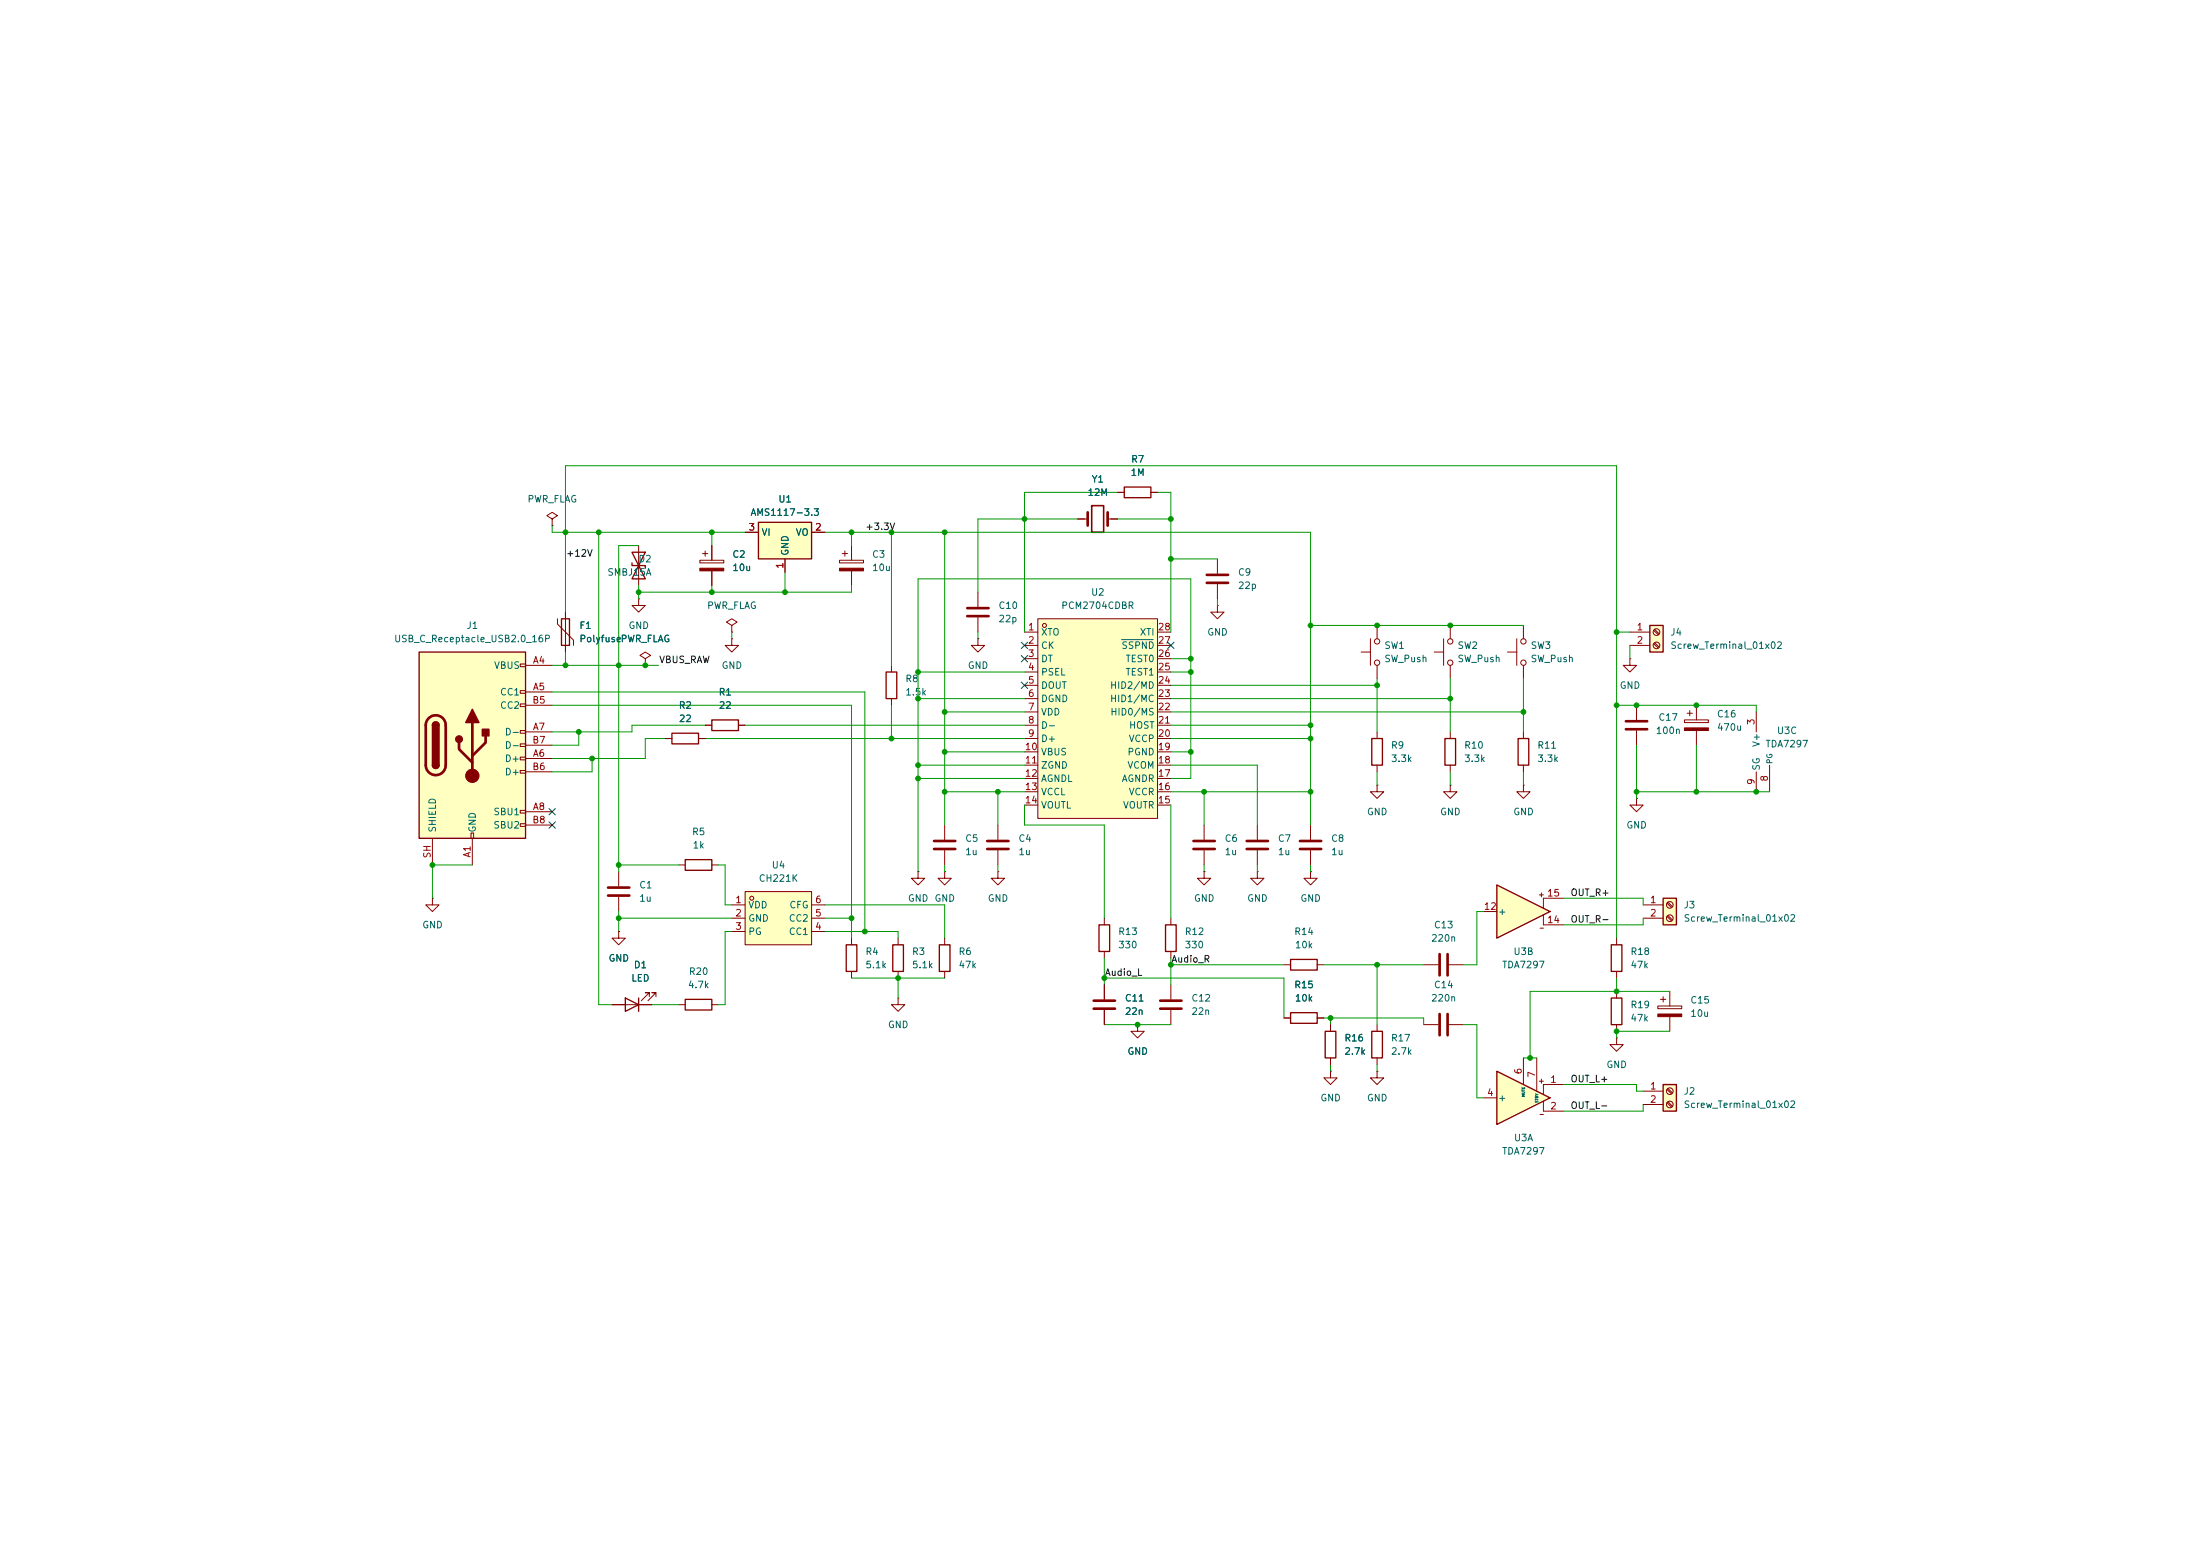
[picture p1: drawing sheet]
<svg xmlns="http://www.w3.org/2000/svg" width="420mm" height="297mm" viewBox="0 0 420 297" stroke-linecap="round" stroke-linejoin="round" font-family="sans-serif">
<path d="M161.5 180.3h2.1v5.1h-2.1zM261.9 196.9h2v5h-2z" fill="none" stroke="#840000" stroke-width=".25"/>
<path d="M82.5 171.5v1.2h1.3l-1.3 1.3-1.2-1.3h1.2M82.5 171.5h.1M162.6 179.1v1.2M162.6 185.4v1.3M262.9 195.6v1.3M271.8 195.6h2.8M276.6 195.6h2.8M262.9 201.9v1.3" fill="none" stroke="#840000" stroke-width=".19"/>
<path d="M274.8 193.5v4.1M276.4 193.5v4.1" fill="none" stroke="#840000" stroke-width=".51"/>
<path d="M285.7 204.5l10.2 5.1-10.2 5z" fill="#ffffc2"/>
<g fill="none" stroke="#840000" stroke-width=".19">
<path d="M205.7 99.1h1.9M211.5 99.1h1.9M186.7 113v2.8M186.7 117.9v2.8M232.4 115.6v1.2h1.3l-1.3 1.3-1.3-1.3h1.3M232.4 115.6h.1M186.7 121.9v1.3h1.3l-1.3 1.3-1.3-1.3h1.3M186.7 121.9h.1M180.3 157.5v2.8M180.3 162.3v2.8M254 195.6v1.3M308.6 198.1v1.3h1.3l-1.3 1.3-1.3-1.3h1.3"/>
<path d="M308.6 198.1h.1M254 204.5v1.2h1.3l-1.3 1.3-1.3-1.3h1.3M254 204.5h.1M254 201.9v1.3M262.9 204.5v1.2h1.3l-1.3 1.3-1.3-1.3h1.3M262.9 204.5h.1M283.2 209.6h2.5M290.8 201.9v5.1M293.4 201.9v6.4M293.9 206.4h.7M294 212.7h.6M294.3 206v.8"/>
<path d="M294.6 210.2v1.9h3.8M298.4 207h-3.8v1.9"/>
</g>
<path d="M253 196.9h2v5h-2zM285.7 204.5l10.2 5.1-10.2 5z" fill="none" stroke="#840000" stroke-width=".25"/>
<path d="M207.6 97.8v2.5M211.5 97.8v2.5M184.7 116.1h4M184.7 117.6h4M178.3 160.5h4.1M178.3 162.1h4.1" fill="none" stroke="#840000" stroke-width=".51"/>
<path d="M208.4 96.5h2.3v5.1h-2.3z" fill="none" stroke="#840000" stroke-width=".3"/>
<path d="M198.1 118.1h22.9v38.1h-22.9z" fill="#ffffc2"/>
<g fill="none" stroke="#840000" stroke-width=".19">
<path d="M198.1 118.1h22.9v38.1h-22.9zM232.4 106.7v2.8M232.4 111.5v2.8M262.9 119.4v2.5M195.6 120.7h2.5M195.6 123.2h2.5M195.6 125.7h2.5M195.6 128.3h2.5M195.6 130.8h2.5M195.6 133.4h2.5M195.6 135.9h2.5M195.6 138.4h2.5"/>
<path d="M221 120.7h2.5M221 123.2h2.5M221 125.7h2.5M221 128.3h2.5M221 130.8h2.5M221 133.4h2.5M221 135.9h2.5M221 138.4h2.5M259.8 124.5h1.8M261.6 121.9v5.1M262.9 127v2.5M262.9 139.7v1.3"/>
<path d="M195.6 141h2.5M195.6 143.5h2.5M195.6 146.1h2.5M195.6 148.6h2.5M195.6 151.1h2.5M195.6 153.7h2.5M221 141h2.5M221 143.5h2.5M221 146.1h2.5M221 148.6h2.5M221 151.1h2.5M221 153.7h2.5"/>
<path d="M262.9 149.9v1.2h1.3l-1.3 1.3-1.3-1.3h1.3M262.9 149.9h.1M262.9 146.1v1.2M276.9 149.9v1.2h1.2l-1.2 1.3-1.3-1.3h1.3M276.9 149.9h.1M290.8 149.9v1.2h1.3l-1.3 1.3-1.2-1.3h1.2M290.8 149.9h.1M118.1 177.8v1.3h1.3l-1.3 1.2-1.3-1.2h1.3M118.1 177.8h.1M118.1 166.4v2.8M118.1 171.2v2.8M129.5 165.1h1.3"/>
<path d="M135.9 165.1h1.3M308.6 179.1v1.2M116.8 191.8h7.7M124 190.2v-.7h-.8h.8l-1.6 1.5M125.2 190.2v-.7h-.7h.7l-1.5 1.5M129.5 191.8h1.3M135.9 191.8h1.3M308.6 185.4v1.3"/>
<circle cx="199.4" cy="119.4" r=".38"/>
<circle cx="262.9" cy="126.5" r=".51"/>
<circle cx="262.9" cy="122.4" r=".51"/>
</g>
<path d="M214.1 122.1h6" fill="none" stroke="#006464" stroke-width=".19"/>
<path d="M230.4 109.7h4M230.4 111.3h4M116.1 169.4h4M116.1 170.9h4" fill="none" stroke="#840000" stroke-width=".51"/>
<path d="M261.9 141h2v5.1h-2zM130.8 164.1h5.1v2h-5.1zM119.4 190.5l2.5 1.3-2.5 1.2zM121.9 190.5v2.5M130.8 190.8h5.1v2h-5.1zM307.6 180.3h2v5.1h-2z" fill="none" stroke="#840000" stroke-width=".25"/>
<path d="M285.7 168.9l10.2 5.1-10.2 5.1z" fill="#ffffc2"/>
<path d="M283.2 174h2.5M293.9 170.8h.7M294 177.2h.6M294.3 170.4v.8M294.6 174.6v1.9h3.8M298.4 171.5h-3.8v1.9M308.6 189.2v1.3M308.6 195.6v1.3" fill="none" stroke="#840000" stroke-width=".19"/>
<path d="M285.7 168.9l10.2 5.1-10.2 5.1zM307.6 190.5h2v5.1h-2z" fill="none" stroke="#840000" stroke-width=".25"/>
<path d="M317.5 207h2.5v5.1h-2.5z" fill="#ffffc2"/>
<path d="M317.5 207h2.5v5.1h-2.5z" fill="none" stroke="#840000" stroke-width=".25"/>
<g fill="none" stroke="#840000" stroke-width=".19">
<path d="M313.7 208.3h3.8M313.7 210.8h3.8M318.2 207.9l.9 .9M318.2 210.5l.9 .8M318.4 207.8l.9 .8M318.4 210.3l.9 .9"/>
<circle cx="318.8" cy="210.8" r=".63"/>
<circle cx="318.8" cy="208.3" r=".63"/>
</g>
<path d="M80 124.5h20.3v35.5h-20.3z" fill="#ffffc2"/>
<g fill="none" stroke="#840000" stroke-width=".19">
<path d="M99.3 126.7h1v.6h-1zM99.3 131.8h1v.5h-1zM99.3 134.4h1v.5h-1zM99.3 139.4h1v.6h-1zM100.3 127h5.1M100.3 132.1h5.1M100.3 139.7h5.1M100.3 134.6h5.1M335.3 135.9v3.8M89.9 159h.5v1h-.5zM99.3 142h1v.5h-1zM99.3 144.5h1v.5h-1z"/>
<path d="M99.3 147.1h1v.5h-1zM99.3 154.7h1v.5h-1zM99.3 157.2h1v.5h-1zM100.3 144.8h5.1M100.3 154.9h5.1M100.3 147.3h5.1M100.3 142.2h5.1M100.3 157.5h5.1M312.4 152.4v1.3h1.3l-1.3 1.2-1.3-1.2h1.3M312.4 152.4h.1M335.3 147.3v3.8M337.8 146.1v5"/>
<path d="M82.5 160v5.1M90.2 160v5.1M316.5 192h4.6v.5h-4.6zM317 190.8h1M317.5 190.2v1.1M318.8 189.2v2.8M318.8 194.1v2.8"/>
</g>
<path d="M80 124.5h20.3v35.5h-20.3zM82.5 138.4a.64 .64 0 0 1 .7-.6 .64 .64 0 0 1 .6 .6M82.5 146.1a.64 .64 0 0 0 .7 .6 .64 .64 0 0 0 .6-.6" fill="none" stroke="#840000" stroke-width=".25"/>
<path d="M81.8 137.1a1.9 1.9 0 0 1 2.1-.4 1.9 1.9 0 0 1 1.2 1.7v7.7a1.91 1.91 0 0 1-1.9 1.8 1.91 1.91 0 0 1-1.9-1.8v-7.8l.2-.7zM90.2 137.9v10.2M87.6 141.7v1.3l2.6 2.5M92.7 140.5v1.2l-2.5 2.6" fill="none" stroke="#840000" stroke-width=".51"/>
<g fill="#840000" stroke="#840000" stroke-width=".25">
<path d="M82.5 138.4h1.3v7.7h-1.3z"/>
<path d="M82.7 138a.64 .64 0 0 1 .7-.2 .64 .64 0 0 1 .4 .6h-1.3z"/>
<path d="M82.5 146.1h1.3a.64 .64 0 0 1-.6 .6 .64 .64 0 0 1-.7-.6z"/>
<path d="M90.2 135.4l1.2 2.5h-2.5z"/>
<path d="M92.1 139.2h1.2v1.3h-1.2z"/>
<circle cx="87.6" cy="141.1" r=".63"/>
</g>
<g fill="#840000" stroke="#840000" stroke-width=".19">
<path d="M316.5 193.5h4.6v.6h-4.6z"/>
<circle cx="90.2" cy="148.1" r="1.27"/>
</g>
<path d="M317.5 171.5h2.5v5h-2.5z" fill="#ffffc2"/>
<path d="M317.5 171.5h2.5v5h-2.5z" fill="none" stroke="#840000" stroke-width=".25"/>
<g fill="none" stroke="#840000" stroke-width=".19">
<path d="M311.1 125.7v1.3h1.3l-1.3 1.3-1.2-1.3h1.2M311.1 125.7h.1M313.7 172.7h3.8M313.7 175.3h3.8M318.2 172.4l.9 .8M318.2 174.9l.9 .9M318.4 172.2l.9 .9M318.4 174.8l.9 .8"/>
<circle cx="318.8" cy="172.7" r=".63"/>
<circle cx="318.8" cy="175.3" r=".63"/>
</g>
<path d="M315 119.4h2.5v5.1h-2.5z" fill="#ffffc2"/>
<path d="M214.6 93h5.1v2h-5.1zM315 119.4h2.5v5.1h-2.5zM128.3 140h5v2h-5zM169.2 128.3h2v5.1h-2zM275.8 141h2.1v5.1h-2.1zM289.8 141h2v5.1h-2zM209.8 176.5h2v5.1h-2zM222.5 176.5h2v5.1h-2zM170.4 180.3h2.1v5.1h-2.1zM179.3 180.3h2.1v5.1h-2.1zM246.4 183.1h5.1v2.1h-5.1zM246.4 193.3h5.1v2h-5.1z" fill="none" stroke="#840000" stroke-width=".25"/>
<g fill="none" stroke="#840000" stroke-width=".19">
<path d="M213.4 94h1.2M219.7 94h1.3M160.3 106.9h4.5v.5h-4.5zM160.8 105.7h1M161.3 105.2v1M162.6 104.1v2.8M162.6 109v2.8M276.9 119.4v2.5M290.8 119.4v2.5M170.2 127v1.3M170.2 133.4v1.2M273.8 124.5h1.8"/>
<path d="M275.6 121.9v5.1M276.9 127v2.5M276.9 139.7v1.3M287.8 124.5h1.8M289.6 121.9v5.1M290.8 127v2.5M290.8 139.7v1.3M311.1 120.7h3.9M311.1 123.2h3.9M312.4 134.6v2.8M312.4 139.4v2.8M315.7 120.3l.9 .9"/>
<path d="M315.7 122.9l.9 .8M315.9 120.1l.8 .9M315.9 122.7l.8 .8M321.6 137.4h4.5v.5h-4.5zM322.1 136.1h1M322.6 135.6v1.1M323.8 134.6v2.8M323.8 139.4v2.8M127 141h1.3M133.3 141h1.3M190.5 157.5v2.8M229.9 157.5v2.8"/>
<path d="M240 157.5v2.8M250.2 157.5v2.8M276.9 146.1v1.2M290.8 146.1v1.2M171.4 179.1v1.2M175.3 166.4v1.2h1.2l-1.2 1.3-1.3-1.3h1.3M175.3 166.4h.1M180.3 166.4v1.2h1.3l-1.3 1.3-1.2-1.3h1.2M180.3 166.4h.1M180.3 179.1v1.2M190.5 166.4v1.2h1.3l-1.3 1.3-1.3-1.3h1.3M190.5 166.4h.1"/>
<path d="M190.5 162.3v2.8M210.8 175.3v1.2M223.5 175.3v1.2M229.9 166.4v1.2h1.2l-1.2 1.3-1.3-1.3h1.3M229.9 166.4h.1M229.9 162.3v2.8M240 166.4v1.2h1.3l-1.3 1.3-1.2-1.3h1.2M240 166.4h.1M240 162.3v2.8M250.2 166.4v1.2h1.3l-1.3 1.3-1.3-1.3h1.3M250.2 166.4h.1M250.2 162.3v2.8"/>
<path d="M171.4 185.4v1.3M180.3 185.4v1.3M210.8 181.6v1.3M210.8 188v2.8M210.8 192.8v2.8M217.2 195.6v1.3h1.2l-1.2 1.2-1.3-1.2h1.3M217.2 195.6h.1M223.5 181.6v1.3M223.5 188v2.8M223.5 192.8v2.8M245.1 184.2h1.3M245.1 194.3h1.3"/>
<path d="M251.5 184.2h1.2M251.5 194.3h1.2M271.8 184.2h2.8M276.6 184.2h2.8"/>
<circle cx="276.9" cy="122.4" r=".51"/>
<circle cx="276.9" cy="126.5" r=".51"/>
<circle cx="290.8" cy="122.4" r=".51"/>
<circle cx="290.8" cy="126.5" r=".51"/>
<circle cx="316.2" cy="120.6" r=".63"/>
<circle cx="316.2" cy="123.2" r=".63"/>
</g>
<g fill="none" stroke="#840000" stroke-width=".51">
<path d="M310.4 139.2h4.1M310.4 137.7h4.1M188.5 160.5h4M188.5 162.1h4M227.8 160.5h4.1M227.8 162.1h4.1M238 160.5h4.1M238 162.1h4.1M248.2 160.5h4M248.2 162.1h4M208.8 191h4.1M208.8 192.5h4.1"/>
<path d="M221.5 191h4.1M221.5 192.5h4.1M274.8 182.1v4.1M276.4 182.1v4.1"/>
</g>
<g fill="#840000" stroke="#840000" stroke-width=".19">
<path d="M321.6 138.9h4.5v.5h-4.5z"/>
<path d="M160.3 108.5h4.5v.5h-4.5z"/>
</g>
<path d="M142.2 170.2h12.7v10.1h-12.7z" fill="#ffffc2"/>
<g fill="none" stroke="#840000" stroke-width=".19">
<path d="M133.6 106.9h4.6v.5h-4.6zM134.1 105.7h1M134.6 105.2v1M135.9 104.1v2.8M135.9 109v2.8M134.6 138.4h1.3M141 138.4h1.2M139.7 172.7h2.5M139.7 175.3h2.5M139.7 177.8h2.5M142.2 170.2h12.7v10.1h-12.7zM154.9 172.7h2.6"/>
<path d="M154.9 175.3h2.6M154.9 177.8h2.6"/>
<circle cx="143.5" cy="171.5" r=".38"/>
</g>
<path d="M135.9 137.4h5.1v2h-5.1z" fill="none" stroke="#840000" stroke-width=".25"/>
<path d="M133.6 108.5h4.6v.5h-4.6z" fill="#840000" stroke="#840000" stroke-width=".19"/>
<path d="M144.8 99.7h10.1v7h-10.1z" fill="#ffffc2"/>
<path d="M144.8 99.7h10.1v7h-10.1zM107.2 118.1h1.5v5.1h-1.5zM120.6 105.4l2.6 5.1h-2.6l2.6-5.1zM120.6 107.4v.6h2.6v.5" fill="none" stroke="#840000" stroke-width=".25"/>
<g fill="none" stroke="#840000" stroke-width=".19">
<path d="M105.4 99.1l1-.7-1-.6-1 .6 1 .7v1.2M205.7 99.1h1.3M212.1 99.1h1.3M213.4 94h1.2M219.7 94h1.3M105.4 100.3h.1M106.4 118.1v1l3.1 3.1v1M107.9 116.8v7.7M121.9 114.3v1.3h1.3l-1.3 1.2-1.3-1.2h1.3M121.9 114.3h.1M121.9 104.1v7.7M135.9 104.1v2.8"/>
<path d="M135.9 109v2.8M139.7 119.4l1-.7-1-.6-1 .6 1 .7v1.3M142.2 101.6h2.6M149.9 106.7v2.5M154.9 101.6h2.6M123.2 125.7l1-.6-1-.6-1 .6 1 .6v1.3M123.2 127h.1M134.6 138.4h1.3M139.7 120.7h.1M139.7 121.9v1.3h1.3l-1.3 1.3-1.3-1.3h1.3M139.7 121.9h.1M141 138.4h1.2"/>
<path d="M127 141h1.3M133.3 141h1.3M118.1 177.8h.1M116.8 191.8h2.6M121.9 191.8h2.6M171.4 190.5v1.3h1.3l-1.3 1.2-1.2-1.2h1.2M171.4 190.5h.1M210.8 188v2.8M210.8 192.8v2.8M217.2 195.6h.1M245.1 194.3h1.3M251.5 194.3h1.2"/>
<path d="M254 195.6v1.3M254 201.9v1.3"/>
</g>
<g fill="none" stroke="#009600" stroke-width=".19">
<path d="M205.7 99.1h-19v13.9M213.4 94h-17.8v26.7M213.4 99.1h10.1M221 94h2.5v26.7M105.4 100.3v1.3h36.8M107.9 116.8v-27.9h200.7v90.2M114.3 101.6v90.2h2.5M121.9 104.1h-3.8v62.3M121.9 111.8v2.5M135.9 101.6v2.5M135.9 111.8v1.2M149.9 109.2v3.8"/>
<path d="M157.5 101.6h92.7v55.9M162.6 111.8v1.2h-40.7M162.6 101.6v2.5M170.2 101.6v25.4M180.3 101.6v55.9M223.5 106.7h8.9M232.4 114.3v1.3M250.2 119.4h40.6M105.4 134.6h57.2v44.5M105.4 127h20.3M105.4 132.1h59.7v45.7M107.9 124.5v2.5"/>
<path d="M110.5 139.7v2.5h-5.1M134.6 138.4h-14v1.3h-15.2M139.7 120.7v1.2M142.2 138.4h53.4M170.2 134.6v6.4M175.3 128.3h20.3M175.3 133.4h20.3M180.3 135.9h15.3M186.7 120.7v1.2M223.5 138.4h26.7M223.5 128.3h3.8M223.5 133.4h53.4"/>
<path d="M223.5 135.9h67.3M223.5 125.7h3.8M223.5 130.8h39.4M262.9 129.5v10.2M276.9 129.5v10.2M290.8 129.5v10.2M308.6 134.6h26.7v1.3M308.6 120.7h2.5M311.1 123.2v2.5M113 144.8v2.5h-7.6M127 141h-3.8v3.8h-17.8M134.6 141h61"/>
<path d="M175.3 146.1h20.3M175.3 148.6h20.3M180.3 151.1h15.3M180.3 143.5h15.3M190.5 151.1v6.4M195.6 153.7v3.8h15.2v17.8M223.5 151.1h26.7M223.5 143.5h3.8M223.5 148.6h3.8v-38.1h-52v55.9M223.5 141h26.7M223.5 146.1h16.5v11.4M223.5 153.7v21.6"/>
<path d="M229.9 151.1v6.4M262.9 147.3v2.6M276.9 147.3v2.6M290.8 147.3v2.6M312.4 151.1h25.4M312.4 142.2v10.2M323.8 142.2v8.9M90.2 165.1h-7.7v6.4M118.1 174v3.8M118.1 175.3h21.6M118.1 165.1h11.4M137.2 165.1h1.2v7.6h1.3"/>
<path d="M139.7 177.8h-1.3v14h-1.2M157.5 177.8h13.9v1.3M157.5 172.7h22.8v6.4M157.5 175.3h5.1M180.3 165.1v1.3M190.5 165.1v1.3M229.9 165.1v1.3M240 165.1v1.3M250.2 165.1v1.3M283.2 174h-1.3v10.2h-2.5M298.4 171.5h15.3v1.2M313.7 175.3v1.2h-15.3"/>
<path d="M124.5 191.8h5M162.6 186.7h17.7M171.4 186.7v3.8M210.8 182.9v5.1M210.8 186.7h34.3v7.6M210.8 195.6h12.7M223.5 184.2h21.6M223.5 182.9v5.1M252.7 194.3h19.1v1.3M252.7 184.2h19.1M254 194.3v1.3M262.9 184.2v11.4"/>
<path d="M279.4 195.6h2.5v14h1.3M308.6 186.7v2.5M318.8 196.9h-10.2v1.2M318.8 189.2h-26.7v12.7M254 203.2v1.3M262.9 203.2v1.3M290.8 201.9h2.6M298.4 207h14v1.3h1.3M313.7 210.8v1.3h-15.3"/>
</g>
<path d="M195 125.1l1.2 1.2M195 122.6l1.2 1.2M195 130.2l1.2 1.2M196.2 125.1l-1.2 1.2M196.2 122.6l-1.2 1.2M196.2 130.2l-1.2 1.2M222.9 122.6l1.2 1.2M224.1 122.6l-1.2 1.2M104.8 156.9l1.2 1.2M104.8 154.3l1.2 1.2M106 156.9l-1.2 1.2M106 154.3l-1.2 1.2" fill="none" stroke="#000084" stroke-width=".19"/>
<g fill="#009600" stroke="#009600" stroke-width=".19">
<circle cx="118.1" cy="165.1" r=".46"/>
<circle cx="82.5" cy="165.1" r=".46"/>
<circle cx="113" cy="144.8" r=".46"/>
<circle cx="118.1" cy="127" r=".46"/>
<circle cx="118.1" cy="175.3" r=".46"/>
<circle cx="175.3" cy="148.6" r=".46"/>
<circle cx="180.3" cy="143.5" r=".46"/>
<circle cx="227.3" cy="128.3" r=".46"/>
<circle cx="227.3" cy="125.7" r=".46"/>
<circle cx="223.5" cy="106.7" r=".46"/>
<circle cx="149.9" cy="113" r=".46"/>
<circle cx="175.3" cy="146.1" r=".46"/>
<circle cx="165.1" cy="177.8" r=".46"/>
<circle cx="162.6" cy="175.3" r=".46"/>
<circle cx="175.3" cy="133.4" r=".46"/>
<circle cx="170.2" cy="141" r=".46"/>
<circle cx="175.3" cy="128.3" r=".46"/>
<circle cx="180.3" cy="151.1" r=".46"/>
<circle cx="171.4" cy="186.7" r=".46"/>
<circle cx="135.9" cy="113" r=".46"/>
<circle cx="121.9" cy="113" r=".46"/>
<circle cx="123.2" cy="127" r=".46"/>
<circle cx="114.3" cy="101.6" r=".46"/>
<circle cx="107.9" cy="127" r=".46"/>
<circle cx="107.9" cy="101.6" r=".46"/>
<circle cx="135.9" cy="101.6" r=".46"/>
<circle cx="110.5" cy="139.7" r=".46"/>
<circle cx="180.3" cy="135.9" r=".46"/>
<circle cx="162.6" cy="101.6" r=".46"/>
<circle cx="170.2" cy="101.6" r=".46"/>
<circle cx="180.3" cy="101.6" r=".46"/>
<circle cx="190.5" cy="151.1" r=".46"/>
<circle cx="210.8" cy="186.7" r=".46"/>
<circle cx="262.9" cy="184.2" r=".46"/>
<circle cx="254" cy="194.3" r=".46"/>
<circle cx="217.2" cy="195.6" r=".46"/>
<circle cx="223.5" cy="184.2" r=".46"/>
<circle cx="262.9" cy="130.8" r=".46"/>
<circle cx="335.3" cy="151.1" r=".46"/>
<circle cx="323.8" cy="151.1" r=".46"/>
<circle cx="276.9" cy="119.4" r=".46"/>
<circle cx="323.8" cy="134.6" r=".46"/>
<circle cx="290.8" cy="135.9" r=".46"/>
<circle cx="276.9" cy="133.4" r=".46"/>
<circle cx="308.6" cy="120.7" r=".46"/>
<circle cx="308.6" cy="134.6" r=".46"/>
<circle cx="312.4" cy="134.6" r=".46"/>
<circle cx="312.4" cy="151.1" r=".46"/>
<circle cx="250.2" cy="119.4" r=".46"/>
<circle cx="223.5" cy="99.1" r=".46"/>
<circle cx="250.2" cy="141" r=".46"/>
<circle cx="250.2" cy="151.1" r=".46"/>
<circle cx="262.9" cy="119.4" r=".46"/>
<circle cx="250.2" cy="138.4" r=".46"/>
<circle cx="227.3" cy="143.5" r=".46"/>
<circle cx="229.9" cy="151.1" r=".46"/>
<circle cx="195.6" cy="99.1" r=".46"/>
<circle cx="308.6" cy="196.9" r=".46"/>
<circle cx="308.6" cy="189.2" r=".46"/>
<circle cx="292.1" cy="201.9" r=".46"/>
</g>
<g font-size="1.3" fill="#006464">
<text x="215.8" y="88.6">R7</text>
<text x="207.5" y="95">12M</text>
<text x="208.3" y="92.4">Y1</text>
<text x="215.7" y="91.1">1M</text>
<text x="100.6" y="96.2">PWR_FLAG</text>
<text x="143.2" y="98.8">AMS1117-3.3</text>
<text x="148.5" y="96.2">U1</text>
<text x="121.8" y="107.7">D2</text>
<text x="139.7" y="106.8">C2</text>
<text x="145.3" y="102.6">VI</text>
<text x="150.8" y="106.2" transform="rotate(-90 150.8 106.2)">GND</text>
<text x="151.8" y="102.6">VO</text>
<text x="166.4" y="106.8">C3</text>
<text x="115.8" y="110.2">SMBJ15A</text>
<text x="139.7" y="109.3">10u</text>
<text x="166.4" y="109.3">10u</text>
<text x="236.2" y="110.2">C9</text>
<text x="236.2" y="112.7">22p</text>
<text x="134.9" y="116.5">PWR_FLAG</text>
<text x="190.5" y="116.5">C10</text>
<text x="190.5" y="119.1">22p</text>
<text x="202.5" y="116.5">PCM2704CDBR</text>
<text x="208.2" y="114">U2</text>
<text x="75.1" y="122.9">USB_C_Receptacle_USB2.0_16P</text>
<text x="89" y="120.4">J1</text>
<text x="110.5" y="120.4">F1</text>
<text x="110.5" y="122.9">PolyfusePWR_FLAG</text>
<text x="119.9" y="120.4">GND</text>
<text x="198.6" y="121.6">XTO</text>
<text x="198.6" y="124.2">CK</text>
<text x="214" y="124.2">SSPND</text>
<text x="217.5" y="121.6">XTI</text>
<text x="230.4" y="121.6">GND</text>
<text x="264.2" y="124.2">SW1</text>
<text x="278.1" y="124.2">SW2</text>
<text x="292.1" y="124.2">SW3</text>
<text x="318.8" y="121.6">J4</text>
<text x="318.8" y="124.2">Screw_Terminal_01x02</text>
<text x="94.2" y="128">VBUS</text>
<text x="137.7" y="128">GND</text>
<text x="172.7" y="130.5">R8</text>
<text x="184.7" y="128">GND</text>
<text x="198.6" y="126.7">DT</text>
<text x="198.6" y="129.2">PSEL</text>
<text x="198.6" y="131.8">DOUT</text>
<text x="211.8" y="131.8">HID2/MD</text>
<text x="214.8" y="129.2">TEST1</text>
<text x="214.8" y="126.7">TEST0</text>
<text x="264.2" y="126.7">SW_Push</text>
<text x="278.1" y="126.7">SW_Push</text>
<text x="292.1" y="126.7">SW_Push</text>
<text x="309.1" y="131.8">GND</text>
<text x="95.4" y="133.1">CC1</text>
<text x="95.4" y="135.6">CC2</text>
<text x="129.5" y="135.6">R2</text>
<text x="137.1" y="133.1">R1</text>
<text x="137.1" y="135.6">22</text>
<text x="172.7" y="133.1">1.5k</text>
<text x="198.6" y="134.3">DGND</text>
<text x="198.6" y="136.9">VDD</text>
<text x="211.8" y="134.3">HID1/MC</text>
<text x="211.9" y="136.9">HID0/MS</text>
<text x="316.5" y="137.9">C17</text>
<text x="327.7" y="137.2">C16</text>
<text x="96.3" y="140.7">D-</text>
<text x="96.3" y="143.2">D-</text>
<text x="129.5" y="138.1">22</text>
<text x="198.6" y="139.4">D-</text>
<text x="198.6" y="141.9">D+</text>
<text x="215.4" y="141.9">VCCP</text>
<text x="215.4" y="139.4">HOST</text>
<text x="265.4" y="143.2">R9</text>
<text x="279.4" y="143.2">R10</text>
<text x="293.4" y="143.2">R11</text>
<text x="316" y="140.4">100n</text>
<text x="327.7" y="139.8">470u</text>
<text x="336.3" y="142.7" transform="rotate(-90 336.3 142.7)">V+</text>
<text x="336.9" y="143">TDA7297</text>
<text x="339.1" y="140.4">U3C</text>
<text x="96.3" y="145.8">D+</text>
<text x="96.3" y="148.3">D+</text>
<text x="198.6" y="144.5">VBUS</text>
<text x="198.6" y="147">ZGND</text>
<text x="198.6" y="149.6">AGNDL</text>
<text x="214" y="149.6">AGNDR</text>
<text x="215.1" y="147">VCOM</text>
<text x="215.1" y="144.5">PGND</text>
<text x="265.4" y="145.8">3.3k</text>
<text x="279.4" y="145.8">3.3k</text>
<text x="293.4" y="145.8">3.3k</text>
<text x="336.3" y="147.2" transform="rotate(-90 336.3 147.2)">SG</text>
<text x="94.1" y="155.9">SBU1</text>
<text x="198.6" y="152.1">VCCL</text>
<text x="198.6" y="154.6">VOUTL</text>
<text x="214.3" y="154.6">VOUTR</text>
<text x="215.4" y="152.1">VCCR</text>
<text x="260.9" y="155.9">GND</text>
<text x="274.8" y="155.9">GND</text>
<text x="288.8" y="155.9">GND</text>
<text x="83.5" y="159" transform="rotate(-90 83.5 159)">SHIELD</text>
<text x="91.1" y="159" transform="rotate(-90 91.1 159)">GND</text>
<text x="94.1" y="158.5">SBU2</text>
<text x="132" y="159.7">R5</text>
<text x="184.2" y="161">C5</text>
<text x="194.3" y="161">C4</text>
<text x="233.7" y="161">C6</text>
<text x="243.8" y="161">C7</text>
<text x="254" y="161">C8</text>
<text x="310.4" y="158.5">GND</text>
<text x="132.1" y="162.3">1k</text>
<text x="147.2" y="166.1">U4</text>
<text x="184.2" y="163.5">1u</text>
<text x="194.3" y="163.5">1u</text>
<text x="233.7" y="163.5">1u</text>
<text x="243.8" y="163.5">1u</text>
<text x="254" y="163.5">1u</text>
<text x="121.9" y="169.9">C1</text>
<text x="121.9" y="172.4">1u</text>
<text x="142.7" y="173.7">VDD</text>
<text x="144.7" y="168.6">CH221K</text>
<text x="150.6" y="173.7">CFG</text>
<text x="173.2" y="172.4">GND</text>
<text x="178.3" y="172.4">GND</text>
<text x="188.5" y="172.4">GND</text>
<text x="227.8" y="172.4">GND</text>
<text x="238" y="172.4">GND</text>
<text x="248.2" y="172.4">GND</text>
<text x="321.3" y="173.7">J3</text>
<text x="80.5" y="177.5">GND</text>
<text x="142.7" y="176.2">GND</text>
<text x="142.7" y="178.8">PG</text>
<text x="150.5" y="178.8">CC1</text>
<text x="150.5" y="176.2">CC2</text>
<text x="213.4" y="178.8">R13</text>
<text x="226.1" y="178.8">R12</text>
<text x="247" y="178.8">R14</text>
<text x="273.6" y="177.5">C13</text>
<text x="285.9" y="175">+</text>
<text x="321.3" y="176.2">Screw_Terminal_01x02</text>
<text x="116.1" y="183.9">GND</text>
<text x="120.9" y="185.1">D1</text>
<text x="165.1" y="182.6">R4</text>
<text x="165.1" y="185.1">5.1k</text>
<text x="174" y="182.6">R3</text>
<text x="174" y="185.1">5.1k</text>
<text x="182.9" y="182.6">R6</text>
<text x="182.9" y="185.1">47k</text>
<text x="213.4" y="181.3">330</text>
<text x="226.1" y="181.3">330</text>
<text x="247.1" y="181.3">10k</text>
<text x="273.1" y="180">220n</text>
<text x="286.6" y="185.1">TDA7297</text>
<text x="288.8" y="182.6">U3B</text>
<text x="311.2" y="185.1">47k</text>
<text x="311.2" y="182.6">R18</text>
<text x="120.4" y="187.7">LED</text>
<text x="131.2" y="188.9">4.7k</text>
<text x="131.4" y="186.4">R20</text>
<text x="214.6" y="191.5">C11</text>
<text x="227.3" y="191.5">C12</text>
<text x="247" y="188.9">R15</text>
<text x="247.1" y="191.5">10k</text>
<text x="273.1" y="191.5">220n</text>
<text x="273.6" y="188.9">C14</text>
<text x="322.6" y="191.9">C15</text>
<text x="169.4" y="196.6">GND</text>
<text x="214.6" y="194">22n</text>
<text x="227.3" y="194">22n</text>
<text x="311.2" y="195.3">47k</text>
<text x="311.2" y="192.7">R19</text>
<text x="322.6" y="194.4">10u</text>
<text x="215.1" y="201.6">GND</text>
<text x="256.5" y="201.6">2.7k</text>
<text x="256.5" y="199.1">R16</text>
<text x="265.4" y="201.6">2.7k</text>
<text x="265.4" y="199.1">R17</text>
<text x="306.6" y="204.2">GND</text>
<text x="321.3" y="209.3">J2</text>
<text x="252" y="210.5">GND</text>
<text x="260.9" y="210.5">GND</text>
<text x="285.9" y="210.5">+</text>
<text x="321.3" y="211.8">Screw_Terminal_01x02</text>
<text x="286.6" y="220.7">TDA7297</text>
<text x="288.9" y="218.1">U3A</text>
</g>
<g font-size="1.3" fill="#a90000">
<text x="142.8" y="101.6">3</text>
<text x="155.5" y="101.6">2</text>
<text x="149.8" y="108.7" transform="rotate(-90 149.8 108.7)">1</text>
<text x="196.1" y="120.6">1</text>
<text x="196.1" y="123.2">2</text>
<text x="196.1" y="125.7">3</text>
<text x="220.9" y="125.7">26</text>
<text x="220.9" y="123.2">27</text>
<text x="220.9" y="120.6">28</text>
<text x="312.3" y="120.6">1</text>
<text x="312.3" y="123.2">2</text>
<text x="101.6" y="127">A4</text>
<text x="196.1" y="128.2">4</text>
<text x="196.1" y="130.8">5</text>
<text x="220.9" y="130.8">24</text>
<text x="220.9" y="128.2">25</text>
<text x="101.5" y="134.6">B5</text>
<text x="101.6" y="132.1">A5</text>
<text x="196.1" y="133.3">6</text>
<text x="196.1" y="135.9">7</text>
<text x="220.9" y="135.9">22</text>
<text x="220.9" y="133.3">23</text>
<text x="101.5" y="142.2">B7</text>
<text x="101.6" y="139.7">A7</text>
<text x="195.5" y="143.5">10</text>
<text x="196.1" y="138.4">8</text>
<text x="196.1" y="140.9">9</text>
<text x="220.9" y="143.5">19</text>
<text x="220.9" y="140.9">20</text>
<text x="220.9" y="138.4">21</text>
<text x="335.3" y="138.5" transform="rotate(-90 335.3 138.5)">3</text>
<text x="101.5" y="147.3">B6</text>
<text x="101.6" y="144.8">A6</text>
<text x="195.5" y="146">11</text>
<text x="195.5" y="148.6">12</text>
<text x="220.9" y="148.6">17</text>
<text x="220.9" y="146">18</text>
<text x="335.3" y="149.9" transform="rotate(-90 335.3 149.9)">9</text>
<text x="337.8" y="149.3" transform="rotate(-90 337.8 149.3)">8</text>
<text x="101.6" y="154.9">A8</text>
<text x="195.5" y="151.1">13</text>
<text x="195.5" y="153.6">14</text>
<text x="220.9" y="153.6">15</text>
<text x="220.9" y="151.1">16</text>
<text x="101.5" y="157.5">B8</text>
<text x="82.5" y="163.9" transform="rotate(-90 82.5 163.9)">SH</text>
<text x="90.1" y="163.8" transform="rotate(-90 90.1 163.8)">A1</text>
<text x="140.3" y="172.7">1</text>
<text x="155.5" y="172.7">6</text>
<text x="283.2" y="174">12</text>
<text x="295.2" y="171.4">15</text>
<text x="314.9" y="172.7">1</text>
<text x="140.3" y="175.2">2</text>
<text x="140.3" y="177.8">3</text>
<text x="155.5" y="177.8">4</text>
<text x="155.5" y="175.2">5</text>
<text x="295.2" y="176.5">14</text>
<text x="314.9" y="175.2">2</text>
<text x="283.8" y="209.5">4</text>
<text x="290.8" y="205.2" transform="rotate(-90 290.8 205.2)">6</text>
<text x="293.3" y="205.8" transform="rotate(-90 293.3 205.8)">7</text>
<text x="295.8" y="207">1</text>
<text x="314.9" y="208.3">1</text>
<text x="295.8" y="212.1">2</text>
<text x="314.9" y="210.8">2</text>
</g>
<g font-size="1.3" fill="#0f0f0f">
<text x="165.1" y="101.5">+3.3V</text>
<text x="107.9" y="106.6">+12V</text>
<text x="125.7" y="126.9">VBUS_RAW</text>
<text x="299.7" y="171.3">OUT_R+</text>
<text x="299.7" y="176.4">OUT_R-</text>
<text x="223.5" y="184">Audio_R</text>
<text x="210.8" y="186.6">Audio_L</text>
<text x="299.7" y="206.9">OUT_L+</text>
<text x="299.7" y="212">OUT_L-</text>
</g>
<text font-size="1" fill="#006464" x="338.6" y="145.9" transform="rotate(-90 338.6 145.9)">PG</text>
<g font-size=".5" fill="#006464">
<text x="291.2" y="209.5" transform="rotate(-90 291.2 209.5)">MUTE</text>
<text x="293.8" y="210.6" transform="rotate(-90 293.8 210.6)">STBY</text>
</g>
</svg>
